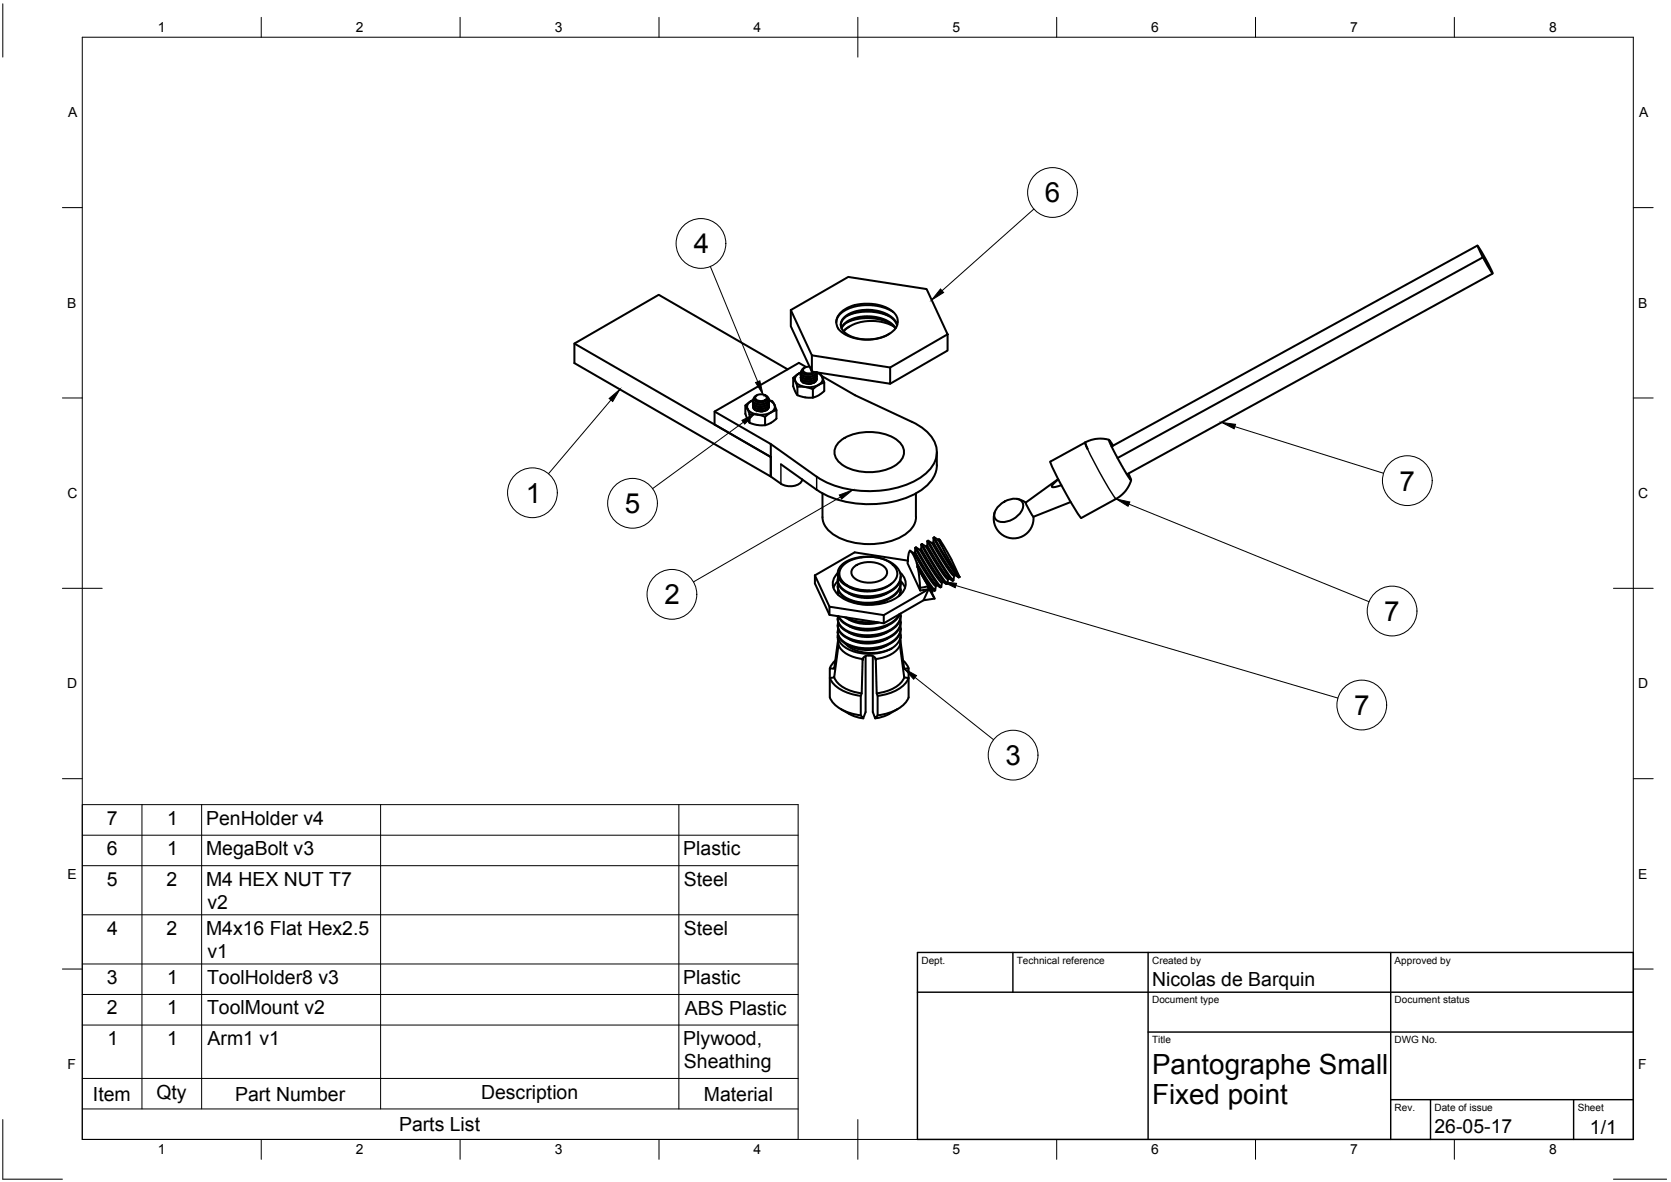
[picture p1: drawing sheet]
<svg xmlns="http://www.w3.org/2000/svg" width="420mm" height="297mm" viewBox="0 0 420 297" stroke-linecap="round" stroke-linejoin="round" font-family="sans-serif">
<!-- layer: Visible -->
<g fill="none" stroke="#000" stroke-width=".51">
<path d="M198.8 77.9v4.1l5.3 11.4v-4.1M213 79.3l2.5-.8 3.3-.2 2.3 .3 2.5 .9M215 76.7l2.3-.4 2 .1 1.8 .3 1.9 .7a3.8 3.8 0 0 1 2.7 3.6 3.6 3.6 0 0 1-2.1 2.9M215 76.6a6 6 0 0 0-4.7 3.8 3.2 3.2 0 0 0 1.6 3.2l2.4 1.2 3.2 .6 3.6-.4 2.5-1.1M224.6 78.4l-1.9-1-2.1-.5-3.3-.2-1.8 .2-1.8 .5-2 1.1-1 1-.4 1.5M371.5 61.7a39.3 39.3 0 0 1 3.8 7l-2.4-4M375.3 68.7l-92 50.5M144.4 86.3l49.4 28.6M190 99.6a1.9 1.9 0 0 1 2.8 .2 1.27 1.27 0 0 1-1.7 1 .89 .89 0 0 1-.9-.3 .89 .89 0 0 1-.2-.9zM190.3 99.4l-.6 .4-.1 .6 .4 .4 .8 .3 1-.1 .9-.5 .2-.6-.5-.5M192.4 99.4h.1M192.4 99.4l.7 .8v.5l-.3 .5"/>
<path d="M192.5 99.4l.6 .4 .2 .6M198 92.8l-32.4-18.7-21.2 12.2v4.9l49.4 28.6v-4.9M199.4 95v2l.8 1.8a3.2 3.2 0 0 0 2.8 1.1h1.4M200.5 97.2l2.2 .1 1.7 .5M200.5 97.2v2.1M201.4 95.1a1.59 1.59 0 0 0 1.9 1.3M201.6 93.2l-.2 .6 .8 .7 1.3 .2 1.3-.4M202.3 92.4l-.7 .7 .1 .4 .5 .5 1.6 .1 1-.6-.4 .4-1 .3-1.3-.3M202.7 92.2l-1.8-1-21.2 12.2v3.3M203.6 92.1l-.8 .1a.74 .74 0 0 0-.8 .5 .74 .74 0 0 0 .3 .9l1.3 .2 1-.4M203.9 96.4h-.2M203.9 95.8h-1.4"/>
<path d="M203.9 95.2l-1.4 .1M203.9 94.7h-1.4M204.4 97.8v2.1M204.9 95.9l-.3 .3M205.2 93.5l-.4 .8M205.3 94.8l-.1 .8-.8 .6-1.3 .2-1.1-.3a.83 .83 0 0 1-.6-.9M205.3 94.3a1.87 1.87 0 0 1-2.4 1.5l-1-.3a.77 .77 0 0 1-.5-.9M205.3 93.7v.1a1.87 1.87 0 0 1-2.4 1.4l-1-.2a.77 .77 0 0 1-.5-1M205.3 93.6a1.68 1.68 0 0 1 1.5 1.7 1.68 1.68 0 0 1-1.4 1.6 4.7 4.7 0 0 1-5.4-1.1 1.86 1.86 0 0 1 1.4-2.2l-1.4 .9a.66 .66 0 0 0-.5 .5 .66 .66 0 0 0 .4 .7l.6 1.5M205.3 93.6a2.47 2.47 0 0 1 1.8 2.2 .35 .35 0 0 1 0 .5 .35 .35 0 0 1-.4 0l-1.3 .7-1 .8M205.3 95.1l-.1 .5-.4 .5-1.5 .4M205.3 94.5v.4l-.4 .5-1.5 .5-1.5-.3-.4-.3-.2-.5"/>
<path d="M205.3 93.9v.4l-.4 .5-1.5 .5-1.5-.3-.4-.3-.2-.5M205.3 93.6l-.6 .8-1.2 .3-1.6-.2-.4-.4-.2-.4M205.4 93.6l-.6 .7M205.4 95.2a1.7 1.7 0 0 1-2.1 1.2M206.6 94.5l8.4 4.8 14.3 6.7a9.8 9.8 0 0 1 6.2 7.1 7.8 7.8 0 0 1-4.4 7.1 26.4 26.4 0 0 1-24.8 .2l-12.5-8.8M207.2 96.2v2.1l-1.2 1-1.6 .6M211.4 81.7l.2-.8 .4-.7 1.6-1.2 2.3-.7 2.7-.2 2.4 .3 2.3 .9 1.5 1.1 .8 1.4M211.6 82.4l.6-1 1.5-1 2.5-.8 2.1-.1 2.4 .3 1.9 .6 1.6 1 1 1M211.6 82.5l.8-1.1 1.4-.9 1.9-.6 2.9-.2 2 .2 1.9 .6 1.5 .9 1.2 1.2M213 81l3-.9 2.6-.2 2.6 .4 2.4 .8M213.5 82.1l-1.4 1.1M223.8 92.4v4l-19.7-3"/>
<path d="M224.8 82.1l-1.7-.8-1.6-.4-3.4-.2-1.9 .3-1.4 .4-1.7 1-1 .8M225.6 81.7l-.8-1.5-1.8-1.3-1.9-.7-2.6-.3-2.7 .2-2 .6-1.7 1.2-.7 1.4 .2 1.3 .8 1 1.4 .8 2.1 .7 2.8 .2 1.6-.2 1.5-.4 1.8-.8M238.3 84l-5.3-11.4-19.7-3-14.5 8.3 5.3 11.4 19.7 3.1 14.5-8.4v4.1l-14.5 8.3M179.7 103.4l14.1 8.2v3.3M187.4 101.9v2.1l.7 1.7a3.2 3.2 0 0 0 2.9 1.2l1.4-.1M187.9 102.8l.6 1.3M188.5 104.1l1.9 .1 2 .6M188.5 104.1v2.2M189.3 100.6l-1.3 .8a.56 .56 0 0 0-.5 .4 .56 .56 0 0 0 .3 .6l.1 .4M189.3 100.6a1.86 1.86 0 0 0-1.3 2.1M189.4 102a1.72 1.72 0 0 0 2.3 1.4l1.3-.6 .3-.6M189.6 100.1l-.2 .7 .8 .7 1.3 .1 1.3-.4"/>
<path d="M191.9 103.3l-.2 .1M191.9 102.7l-1.4 .1M191.9 102.2h-1.4M191.9 101.6h-1.4M192.4 104.8v2M192.9 100.3a2.06 2.06 0 0 1-2.9 .5M192.9 102.9l-.3 .2M193.3 101.8l-.1 .8-.9 .5-1.2 .2-1.1-.2a.79 .79 0 0 1-.6-1M193.3 101.2a1.75 1.75 0 0 1-2.3 1.5l-1.1-.2a.77 .77 0 0 1-.5-1M193.3 100.6a1.75 1.75 0 0 1-2.3 1.6l-1.1-.3a.77 .77 0 0 1-.5-1M193.3 100.6a1.68 1.68 0 0 1 1.5 1.6 1.68 1.68 0 0 1-1.5 1.7 4.7 4.7 0 0 1-5.3-1.2M193.3 102l-.1 .5-.5 .5-1.4 .4"/>
<path d="M193.3 101.5v.3l-.4 .5-1.5 .5-1.5-.3-.5-.3-.1-.5M193.3 100.9v.4l-.4 .4-1.5 .6-1.5-.3-.5-.4-.1-.4M193.3 100.5a2.48 2.48 0 0 1 1.8 2.3 .36 .36 0 0 1 0 .4 .36 .36 0 0 1-.4 .1l-1.1 .5-1.2 1M193.3 100.4l-.2 .6-.4 .3-1.3 .4-1.5-.3-.5-.4-.1-.4M193.3 100.4h.1M193.3 100.4l-.1 .4-.4 .4M193.8 114.9v4.9l2.5 1.8a4.2 4.2 0 0 0 5.2-.6l.2-.5M195.2 103.1v2.1l-1.6 1.2-1.2 .4M196.3 116.7l9.1 6.4a25.8 25.8 0 0 0 20.4 2.7 14.3 14.3 0 0 0 9.1-6.1l.6-1.9 .1-.9M210.7 111.4a12.1 12.1 0 0 1 10.9-2.5 7.2 7.2 0 0 1 5.6 3.9 4 4 0 0 1-2.4 4.4 13.3 13.3 0 0 1-13.3-.6 3.4 3.4 0 0 1-.8-5.2zM235.5 113.6v3.3M264.1 116a75.4 75.4 0 0 0 7.8 14.2l9.5-5.3 1.9-2 1.1-2.2"/>
<path d="M272.8 111.2l-8.7 4.8M272.9 111.2l.5 1.6M278.8 110.5l-1.3-.2h-2.1l-2.6 .9M279.5 112.2l92-50.5 1.3 3-91.8 50.4M279.9 112l-1.1-1.5 1 2.3 2.1 4 2.5 3.9-.7-1.7M206.8 124v6a6.8 6.8 0 0 0 5 5.5 18.4 18.4 0 0 0 15.6-1 5.6 5.6 0 0 0 2.9-4.5v-6M228.8 138.4h.1M228.8 138.4l.7 .8 1 2.3M228.8 138.4l-.4 .9-.1 1.8M228.8 138.5l1 .5M229.8 139l3.4 5.7 1.4 1.9 .7 .6M230.1 138.8l4.3 7 .9 1.1 1.2 .7"/>
<path d="M230.1 138.8l-.3 .2M230.1 137.7v1.1M230.1 137.7l4.5 7.5 1.6 2.2 .3 .2 .2-.1M230.1 137.7l.2-.1 1 .6M230.3 137.6l3.7 6.3 2.7 3.6 .1-1.2M231.3 138.2l3.7 6.1 1.2 1.6 .6 .5M231.6 138l4.3 6.8 .9 1.3 1.2 .7M231.6 138l-.3 .2M231.7 136.8l-.1 1.2M231.7 136.8l4.8 8.1 1.1 1.6 .4 .3 .2-.1M231.8 136.7l1 .6M231.8 136.7l4.2 7.1 2.2 2.9 .2-1.2"/>
<path d="M231.8 136.7l-.1 .1M232.8 137.3l4.5 7.2 .9 1 .4-.1M233.2 137.1l4.4 7.2 .7 .9 1.2 .7M233.2 137.1l-.4 .2M233.2 136v1.1M233.2 136l4.2 7.2 1.8 2.4 .4 .3 .1-.1M233.4 135.9l1 .6M233.4 135.9l-.2 .1M233.4 135.9l4 6.8 2.3 3.1 .2-1.1M234.4 136.5l3.6 5.9 1.2 1.7 .7 .6M234.7 136.3l4.7 7.4 .6 .7 1.1 .7M234.7 136.3l-.3 .2"/>
<path d="M234.7 135.1v1.2M234.7 135.1l4.1 7 2.3 3M234.7 135.1l.2-.1 1 .6M234.9 135.1l4 6.8 2.3 3.1M235.9 135.7l3.4 6.2 1.9 3.1M236.1 135.5l-.2 .1M236.8 137.2l-.7-1.7 2.9 4.7 2.3 4.8-.2 .1M251.3 127a4.9 4.9 0 0 1 5.2-1.4 1.91 1.91 0 0 1 .3 2.9 5.3 5.3 0 0 1-6 2.4 1.91 1.91 0 0 1-.4-2.9zM255.7 125.4l.9 .2 1.3 .7M257.9 126.3l1.9 3.5a5 5 0 0 1-5.5 5.5 5 5 0 0 1-4.2-6.6M266.1 120.4l-8.2 5.9M266.1 120.5l-1.3 1.1-.3 .7 .8 .1 1.6-.5"/>
<path d="M269.2 126.2l-9.4 3.7M204.9 144.6v2l3.7 7.9 13.6 2.1 10-5.7 2.8-.5-1.8-3.1M204.9 144.6l3.7 7.9M208.6 154.5v-2l13.6 2.1M210.6 159.8l.1 .5M210.6 148.9l.1 .5M210.7 146l-1.1 1.7M210.7 159.3a4.4 4.4 0 0 0 3.5 4.3 12.6 12.6 0 0 0 10-.6M210.7 145a3.5 3.5 0 0 0 2.6 3.9l1.3 .5 1.9 .4h3.1l3.3-.9 1.4-.7 1.2-1a3.6 3.6 0 0 0-1.2-5.7l-1.6-.8-1.8-.5-3.3-.3-1.5 .1-2.2 .6-1.3 .6-1 .8a2.88 2.88 0 0 0 .9 4.8l.5 .3M210.8 148.2l-.1 1.2M212.4 155.1l2.1 1 2.1 .4 1.7 .1 2.2-.2M212.8 155.2l1.3 .5 2 .5 1.6 .2 2.2-.1"/>
<path d="M213 147.1a11.5 11.5 0 0 0 5.6 1.3M213.4 155.7l1.8 .7 2 .4h2.1l1.7-.4M214.8 142.4a6.4 6.4 0 0 1 7.9 .5 1.88 1.88 0 0 1-1 2.8 6.4 6.4 0 0 1-7.3-.9 1.69 1.69 0 0 1 .4-2.4zM216.7 140.1l-3 .8a3.4 3.4 0 0 0-2.4 4.4l.8 1.1 .9 .7M216.7 140.1a8.5 8.5 0 0 1 8.2 2.3 2.96 2.96 0 0 1-1.3 4.6l-2.5 1.1-2.5 .3M223.2 158.8l-2.5 1-2.3 .3-2.7-.3-2.3-.9M223.2 157.2l-2.5 .9-2.3 .4-2.8-.3-2.2-.9M223.2 150.6l-1.8 .8-2.9 .5-2.6-.2-2.5-.9M223.2 149l-2.5 1-2.3 .3-2.7-.3-2.3-.9M224.1 146.7l-1.9 1.2-2.9 .7h-1.9l-1.5-.2-2.5-.9M226.2 154.3l-1.1 1.5-2 1.2-2.1 .7-2.4 .3-2.9-.2-1.8-.5-1.7-.9-1.3-1.5M226.3 154.3l-1 1.4-1.8 1.4-2.6 .8-2.6 .3-2.4-.1-2.6-.8-1.6-1.1-.9-1.3"/>
<path d="M226.3 143.8a3.7 3.7 0 0 1-.7 6.3 13.7 13.7 0 0 1-14.6-.4 3.5 3.5 0 0 1-.4-5.7l.1 .8 .4 .9 1.6 1.4 1.3 .6 1.7 .5 2.9 .2M226.4 158.9a3.9 3.9 0 0 1-2.3 4.1M226.4 157.2a4.3 4.3 0 0 1-3.1 4.6l-1.7 .7-1.8 .3h-3.8l-1.9-.5-1.2-.5-1.2-1-.8-.9a2.34 2.34 0 0 1-.1-1.9M226.4 155.6a4.3 4.3 0 0 1-3.1 4.6l-1.9 .7-1.6 .3-2.4 .1-1.6-.2-1.7-.5-1.5-.6-1.2-1-.5-.8a2.34 2.34 0 0 1-.1-1.8M226.4 147.4a3.2 3.2 0 0 1-.4 2.4M226.4 145.8a4.3 4.3 0 0 1-3.1 4.6l-1.7 .6-1.8 .4-2.4 .1-1.6-.2-1.7-.5-1.5-.6-1.2-1-.5-.8a2.34 2.34 0 0 1-.1-1.8M226.4 149.1v.3M226.4 154.2v.3a5 5 0 0 1-3.8 4.4l-2.2 .5-1.6 .2h-2.3l-2.3-.6-1.7-.8-1.1-.9-.7-1.2v-1.2M226.4 146l1.2 1.7M226.4 156.5l-.1 .8-.4 .9-1.6 1.7-2.4 1-3.3 .6-2.9-.2-2.6-.9-1.2-.8-.8-.8-.4-.9-.1-.8M226.4 154.9l-.1 1-.4 .7-.8 1-1 .7-2.7 1.1-2.5 .4-2.8-.1-2.9-.8-1.2-.8-.8-.9-.4-.6-.2-1.1M226.4 146.7l-.1 .8-.4 .9-1.6 1.7-2.7 1.1-3 .5-2.9-.2-2.6-.9-1.3-.9-.7-.7-.4-.9-.1-.8"/>
<path d="M226.4 145.1l-.1 .8-.4 .9-.8 1-1 .7-2.2 1-3 .5-2.8-.1-2.9-.8-1.9-1.5-.5-.8-.2-1.1M226.5 159.6v.7M226.5 157.9l-.1 .8-.4 1.1-1.5 1.5-2.6 1.3-3.2 .5-3-.2-2.6-.8-1.3-.9-.7-.8-.4-.8-.1-.8M226.5 156.3v.2M226.5 154.7v.2M226.5 148.1l-.3 1.6M226.5 146.5v.2M226.5 144.9v.2M228.2 141.1v.4l3.2 6.9-.1-.7M228.3 140.9l-13.4-2.1-10 5.8M230.5 141.5l3.1 5 1.5 1.9 .2-1.2M230.5 141.5l.2 .7"/>
<path d="M230.7 142.2l3.1 4.9 .9 1.2 .3 .2 .1-.1M230.7 142.2v.3M230.7 142.5l2.8 4.8 .3 .5 1.1 .6M230.7 142.5l.4 2.4 .2 2.8M230.8 142.7l3.6 6M231.3 147.7l2-.4 1 1.5M231.4 148.4l2.1-.3-1.3 2.8M233.5 148.1l-11.3 6.5v2M233.8 147.7l.2 .2M234 147.9l.4 .9h-.1M234 147.9h.1M234.3 148.8l.7 1.6"/>
<path d="M235.5 147l-.2 .2M237.1 146.2l-.3 .2M240.1 144.5l-.2 .2M241.2 144.9l.1 .1M208.7 170.4a7.8 7.8 0 0 0 5.5 4l2.2 .5M209.8 170.2a7.5 7.5 0 0 0 5.7 3.9l1.2 .1M210 166l-.9 1.1-.4 .8M210.6 160.3l.2 1.8M210.7 161l-1 7.1-1.1-.2v2.5M210.8 162.1l-1.1 8.1-1.1 .2v4.9a9.3 9.3 0 0 0 7.8 4.5M210.8 162.1a7 7 0 0 0 6.1 3.5M211.4 178.2l3.2 1.7 2.5 .6"/>
<path d="M212.6 161.8l.7 .7 1.1 .6 2.8 .9h3.6l1.8-.4 1.5-.6M217.6 164.9v14l-.5 1.6-.7-.7v-4.9l.3-.7 .2-8.6M218.4 164.7l-1 .3-.4 .4-.1 .5v-.3M218.4 164.7h.3M218.7 164.7l1 .3 .4 .4 .1 .5v-.3M219.5 164.9v14l.6 1.6 .6-.7v-4.9l-.3-.7-.2-8.6M223.2 162.1l-1.8 .8-2.9 .4-2.6-.2-2.5-.9M223.2 160.4l-1.8 .8-2.9 .5-2.8-.2-2.3-.9M225.7 178.2l-3.2 1.7-2.4 .6M226.3 162.1l1.1 8.1 1.1 .2v4.9M226.3 162.1a7 7 0 0 1-6.1 3.5M226.4 161l1 7.1 1.1-.2v2.5"/>
<path d="M226.5 160.3l-.2 1.8M227.1 166l1 1.1 .4 .8M227.4 170.2a7.5 7.5 0 0 1-5.8 3.9l-1.1 .1M228.5 170.4a7.8 7.8 0 0 1-5.6 4l-2.2 .5M228.5 175.3a7.8 7.8 0 0 1-5.6 4l-2.2 .5"/>
</g>
<!-- layer: Visible Narrow -->
<path d="M196.3 116.7v4.9M205.3 119.8v3.3M273.4 112.8a84.5 84.5 0 0 0 7.2 12.5M283.6 119.1h.2M201.7 120.5v.2M217.1 165.2l-.2 .7M220 165.2l.2 .7" fill="none" stroke="#000" stroke-width=".36"/>
<!-- layer: Border -->
<g fill="none" stroke="#000" stroke-width=".25">
<path d="M.7 1v13.4M20.7 9.4h390v276.9h-390zM65.7 4.4v5M115.7 4.4v5M165.7 4.4v5M215.7 4.4v10M265.7 4.4v5M315.7 4.4v5M365.7 4.4v5M15.7 52.2h5M410.7 52.2h5M15.7 100h5"/>
<path d="M410.7 100h5M15.7 147.8h10M405.7 147.8h10M15.7 195.7h5M410.7 195.7h5M15.7 243.5h5M410.7 243.5h5M.7 281.3v15h15M65.7 286.3v5M115.7 286.3v5M165.7 286.3v5M215.7 281.3v10"/>
<path d="M265.7 286.3v5M315.7 286.3v5M365.7 286.3v5M405.7 296.3h13.4"/>
</g>
<!-- layer: TitleBlock -->
<path d="M230.7 239.4h180v46.9h-180zM254.7 239.4v9.9M288.7 239.4v46.9M349.7 239.4v46.9M230.7 249.3h180M288.7 259.4h122M349.7 276.4h61M359.7 276.4v9.9M395.7 276.4v9.9" fill="none" stroke="#000" stroke-width=".36"/>
<!-- layer: BOM -->
<g fill="none" stroke="#000" stroke-width=".25">
<path d="M260 52.5l-23.1 20.6M178.6 67l11.9 28.9M153.6 100.5l-15.7 18.6M186.9 106.1l-22.8 16.7M310.5 107.2l37.4 11.7M211.3 124.9l-36.9 21.3M283.9 126.7l60.3 24.5M240.4 147.2l96 28.2M230.1 170.2l19.7 15.7M20.7 202.2h180v84.1h-180zM20.7 217.6h180M20.7 209.9h180"/>
<path d="M35.7 202.2v76.5M50.7 202.2v76.5M95.7 202.2v76.5M170.7 202.2v76.5M20.7 229.9h180M20.7 257.6h180M20.7 249.9h180M20.7 242.3h180M20.7 278.7h180M20.7 271h180"/>
<circle cx="264.6" cy="48.4" r="6.3"/>
<circle cx="176.3" cy="61.2" r="6.3"/>
<circle cx="133.9" cy="123.8" r="6.3"/>
<circle cx="159" cy="126.5" r="6.3"/>
<circle cx="353.9" cy="120.8" r="6.3"/>
<circle cx="168.9" cy="149.4" r="6.3"/>
<circle cx="350" cy="153.6" r="6.3"/>
<circle cx="342.4" cy="177.2" r="6.3"/>
<circle cx="254.7" cy="189.8" r="6.3"/>
</g>
<path d="M236.5 72.6l.8 .9-3 1.9zM190 96.1l1.1-.4 .8 3.5zM153.2 100.1l2.7-2.2-1.8 3zM186.5 105.6l3.2-1.6-2.5 2.6zM307.2 106.2l3.5 .4-.4 1.2zM211 124.4l3.4-1.3-2.8 2.3zM280.6 125.4l3.5 .8-.5 1zM237 146.2l3.5 .4-.3 1.1zM227.4 168.1l3 1.7-.7 .9z" fill="#000" stroke="#000" stroke-width=".25"/>
<g font-size="7">
<text x="262.7" y="50.9">6</text>
<text x="174.4" y="63.7">4</text>
<text x="351.9" y="123.3">7</text>
<text x="132.2" y="126.3">1</text>
<text x="157.1" y="129">5</text>
<text x="167.1" y="151.9">2</text>
<text x="348.1" y="156.1">7</text>
<text x="340.5" y="179.7">7</text>
<text x="252.8" y="192.3">3</text>
<text x="289.7" y="269.9">Pantographe Small</text>
<text x="289.7" y="277.3">Fixed point</text>
</g>
<g font-size="4.9">
<text x="26.8" y="207.2">7</text>
<text x="42" y="207.2">1</text>
<text x="51.8" y="207.2">PenHolder v4</text>
<text x="26.8" y="214.9">6</text>
<text x="42" y="214.9">1</text>
<text x="51.8" y="214.9">MegaBolt v3</text>
<text x="171.8" y="214.9">Plastic</text>
<text x="26.8" y="222.5">5</text>
<text x="41.9" y="222.6">2</text>
<text x="51.8" y="222.5">M4 HEX NUT T7</text>
<text x="172" y="222.6">Steel</text>
<text x="52.1" y="228.4">v2</text>
<text x="26.9" y="234.9">4</text>
<text x="41.9" y="234.9">2</text>
<text x="51.8" y="234.9">M4x16 Flat Hex2.5</text>
<text x="172" y="234.9">Steel</text>
<text x="52.1" y="240.7">v1</text>
<text x="26.8" y="247.3">3</text>
<text x="42" y="247.3">1</text>
<text x="52.1" y="247.3">ToolHolder8 v3</text>
<text x="171.8" y="247.2">Plastic</text>
<text x="289.7" y="247.8">Nicolas de Barquin</text>
<text x="26.9" y="254.9">2</text>
<text x="42" y="254.9">1</text>
<text x="52.1" y="254.9">ToolMount v2</text>
<text x="172.2" y="255">ABS Plastic</text>
<text x="27" y="262.6">1</text>
<text x="42" y="262.6">1</text>
<text x="52.2" y="262.6">Arm1 v1</text>
<text x="171.8" y="262.6">Plywood,</text>
<text x="172" y="268.5">Sheathing</text>
<text x="23.4" y="276.6">Item</text>
<text x="39.3" y="276.1">Qty</text>
<text x="59.1" y="276.6">Part Number</text>
<text x="121" y="276.1">Description</text>
<text x="177" y="276.6">Material</text>
<text x="100.3" y="284.2">Parts List</text>
<text x="360.7" y="284.8">26-05-17</text>
<text x="399.8" y="285">1/1</text>
</g>
<g font-size="3.5">
<text x="39.7" y="8.1">1</text>
<text x="89.5" y="8.1">2</text>
<text x="139.5" y="8.1">3</text>
<text x="189.4" y="8.1">4</text>
<text x="239.5" y="8.1">5</text>
<text x="289.4" y="8.1">6</text>
<text x="339.5" y="8.1">7</text>
<text x="389.5" y="8.1">8</text>
<text x="17.1" y="29.5">A</text>
<text x="412.1" y="29.5">A</text>
<text x="16.9" y="77.3">B</text>
<text x="411.9" y="77.3">B</text>
<text x="16.9" y="125.2">C</text>
<text x="411.9" y="125.2">C</text>
<text x="16.9" y="173">D</text>
<text x="411.9" y="173">D</text>
<text x="16.9" y="220.9">E</text>
<text x="411.9" y="220.9">E</text>
<text x="16.9" y="268.7">F</text>
<text x="411.9" y="268.7">F</text>
<text x="39.7" y="290.1">1</text>
<text x="89.5" y="290.1">2</text>
<text x="139.5" y="290.1">3</text>
<text x="189.4" y="290.1">4</text>
<text x="239.5" y="290.1">5</text>
<text x="289.4" y="290.1">6</text>
<text x="339.5" y="290.1">7</text>
<text x="389.5" y="290.1">8</text>
</g>
<g font-size="2.5">
<text x="231.7" y="242.1">Dept.</text>
<text x="255.7" y="242.1">Technical reference</text>
<text x="289.7" y="242.1">Created by</text>
<text x="350.7" y="242.1">Approved by</text>
<text x="289.7" y="252.1">Document type</text>
<text x="350.7" y="252.1">Document status</text>
<text x="289.7" y="262.1">Title</text>
<text x="350.7" y="262.1">DWG No.</text>
<text x="350.7" y="279.1">Rev.</text>
<text x="360.7" y="279.1">Date of issue</text>
<text x="396.7" y="279.1">Sheet</text>
</g>
</svg>
